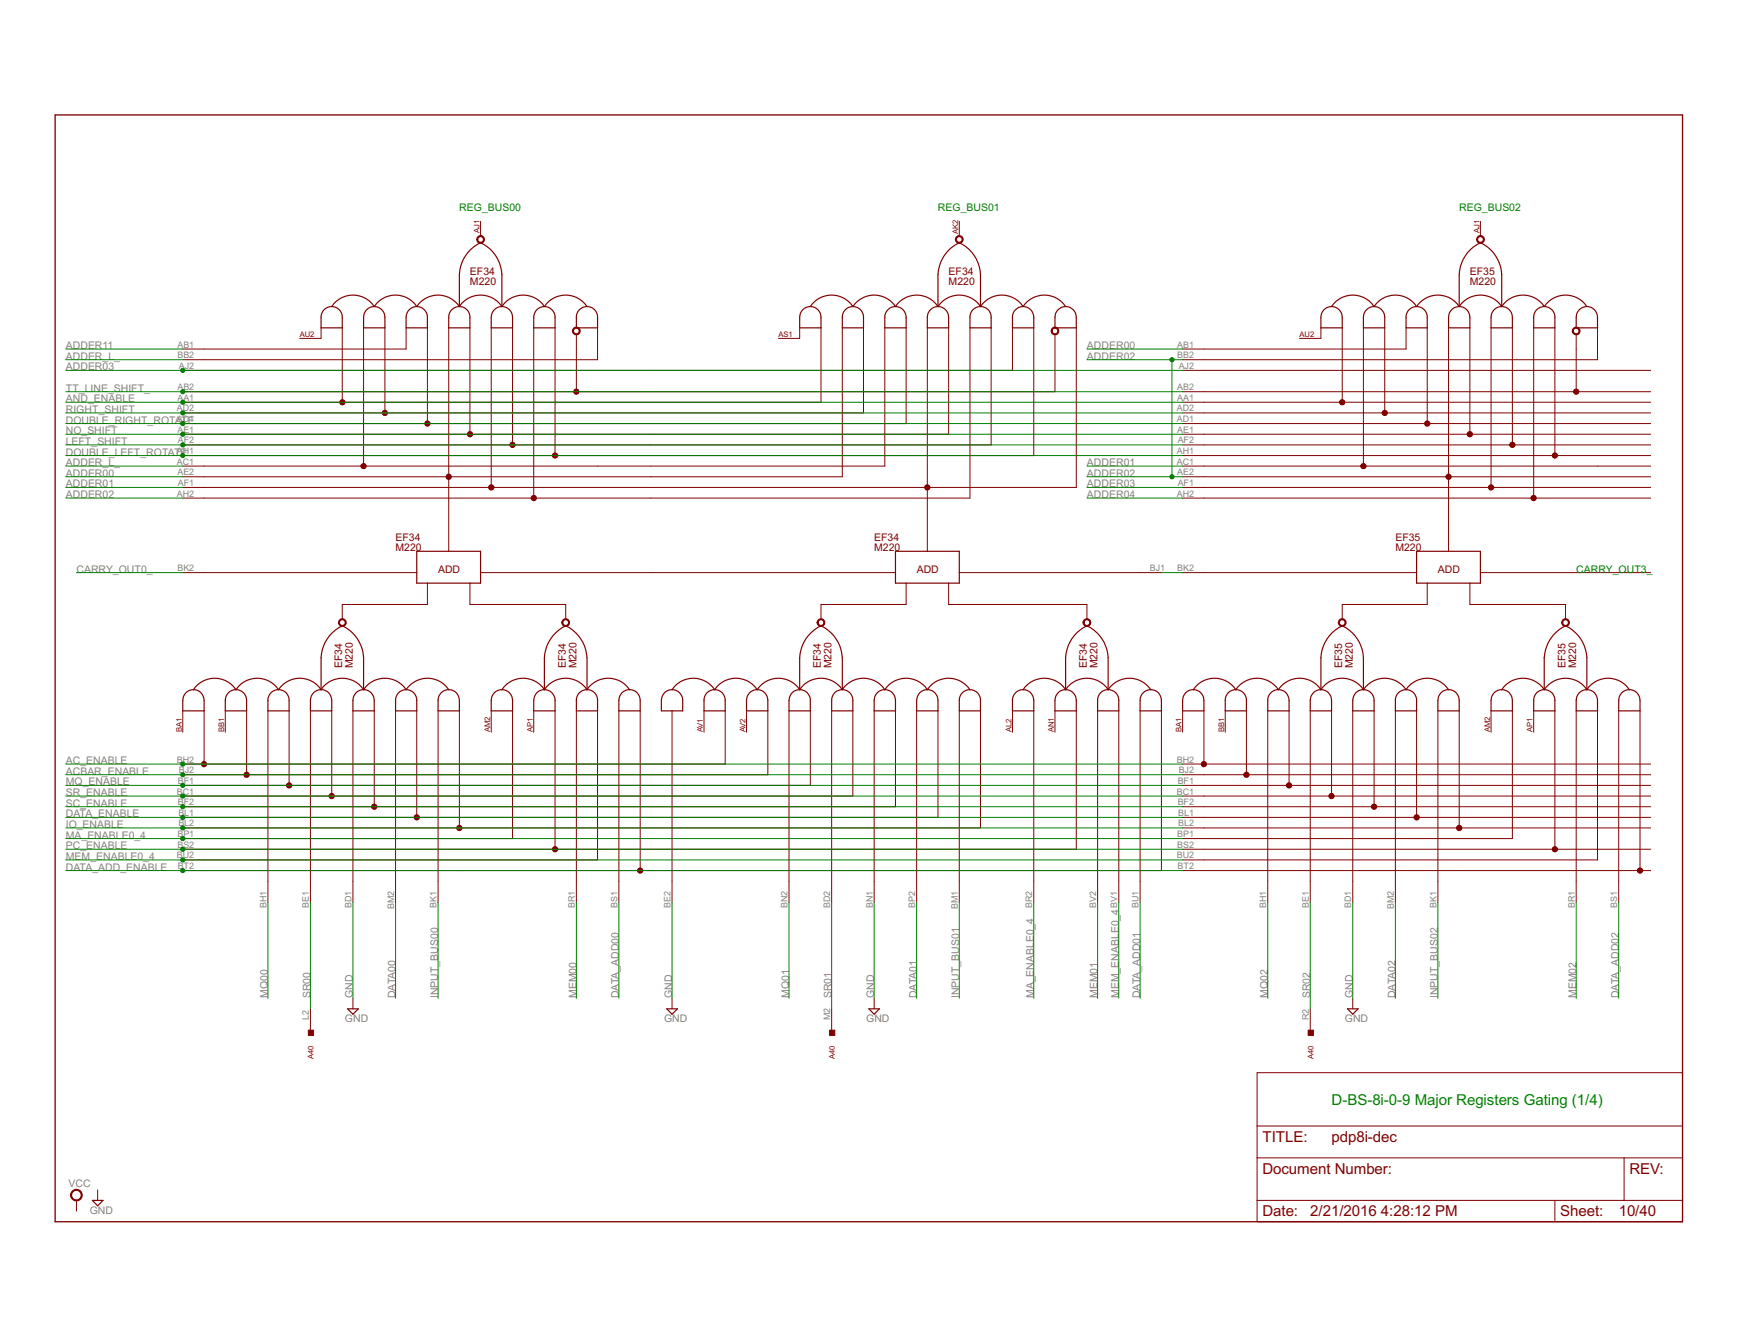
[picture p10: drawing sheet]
<svg xmlns="http://www.w3.org/2000/svg" width="279mm" height="216mm" viewBox="0 0 279 216" stroke-linecap="round" stroke-linejoin="round" font-family="sans-serif">
<path d="M8.9 18.5h261.7v177.9h-261.7z" fill="none" stroke="#800000" stroke-width=".21"/>
<g fill="none" stroke="#800000" stroke-width=".16">
<path d="M77.3 35.6v2.4M154.3 35.6v2.4M238.1 35.6v2.4M51.6 52.7v1.7h-3.4M55.1 52.7v12M58.5 52.7v22.2M61.9 52.7v13.7M65.3 52.7v3.4h-35.9M68.7 52.7v15.4M72.2 52.7v35.9M75.6 52.7v17.1M79 52.7v25.7"/>
<path d="M82.4 52.7v18.8M85.9 52.7v27.4M89.3 52.7v20.5M92.7 53.7v9.3M96.1 52.7v5.1h-66.7M128.6 52.7v1.7h-3.4M132.1 52.7v12h-102.7M135.5 52.7v23.9h-106.1M138.9 52.7v13.7h-109.5M142.3 52.7v22.2h-112.9M145.8 52.7v15.4h-116.4M149.2 52.7v35.9"/>
<path d="M152.6 52.7v17.1h-123.2M156 52.7v27.4h-126.6M159.4 52.7v18.8h-130M162.9 52.7v6.8h-133.5M166.3 52.7v20.5h-136.9M169.7 53.7v9.3h-140.3M173.1 52.7v25.7h-143.7M190.2 59.5h75.3M212.5 52.7v1.7h-3.5M215.9 52.7v12M219.3 52.7v22.2M222.7 52.7v13.7"/>
<path d="M226.2 52.7v3.4h-36M229.6 52.7v15.4M233 52.7v35.9M236.4 52.7v17.1M239.8 52.7v25.7M243.3 52.7v18.8M246.7 52.7v27.4M250.1 52.7v20.5M253.5 53.7v9.3M257 52.7v5.1h-66.8M190.2 76.6h75.3M190.2 78.4h75.3"/>
<path d="M190.2 74.9h75.3M190.2 73.2h75.3M190.2 71.5h75.3M190.2 69.8h75.3M190.2 68.1h75.3M190.2 66.4h75.3M190.2 64.7h75.3M190.2 63h75.3M29.4 92.1h37.6M68.7 93.7v3.5h-13.6v2.4M75.6 93.7v3.5h15.4v2.4M77.3 92.1h66.7"/>
<path d="M145.8 93.7v3.5h-13.7v2.4M152.6 93.7v3.5h22.2v2.4M154.3 92.1h32.5M190.2 92.1h37.7M190.2 80.1h75.3M229.6 93.7v3.5h-13.7v2.4M236.4 93.7v3.5h15.4v2.4M238.1 92.1h27.4M29.4 114.3v3.4M32.8 114.3v8.5M36.2 114.3v3.4M39.7 114.3v10.2"/>
<path d="M43.1 114.3v30.8M46.5 114.3v12M49.9 114.3v30.8M53.4 114.3v13.7M56.8 114.3v30.8M60.2 114.3v15.4M63.6 114.3v30.8M67 114.3v17.1M70.5 114.3v30.8M73.9 114.3v18.8M79 114.3v3.4M82.4 114.3v20.5h-53"/>
<path d="M85.9 114.3v3.4M89.3 114.3v22.2M92.7 114.3v30.8M96.1 114.3v23.9h-66.7M99.5 114.3v30.8M103 114.3v25.7M108.1 114.3v30.8M113.2 114.3v3.4M116.6 114.3v8.5h-87.2M120.1 114.3v3.4M123.5 114.3v10.2h-94.1M126.9 114.3v30.8"/>
<path d="M130.3 114.3v12h-100.9M133.8 114.3v30.8M137.2 114.3v13.7h-107.8M140.6 114.3v30.8M144 114.3v15.4h-114.6M147.4 114.3v30.8M150.9 114.3v17.1h-121.5M154.3 114.3v30.8M157.7 114.3v18.8h-128.3M162.9 114.3v3.4M166.3 114.3v30.8M169.7 114.3v3.4"/>
<path d="M173.1 114.3v22.2h-143.7M176.6 114.3v30.8M180 114.3v30.8M183.4 114.3v30.8M186.8 114.3v25.7h-157.4M190.2 114.3v3.4M193.7 114.3v8.5M197.1 114.3v3.4M200.5 114.3v10.2M203.9 114.3v30.8M207.3 114.3v12M210.8 114.3v30.8"/>
<path d="M214.2 114.3v13.7M217.6 114.3v30.8M221 114.3v15.4M224.5 114.3v30.8M227.9 114.3v17.1M231.3 114.3v30.8M234.7 114.3v18.8M239.8 114.3v3.4M243.3 114.3v20.5h-53.1M246.7 114.3v3.4M250.1 114.3v22.2M253.5 114.3v30.8"/>
<path d="M257 114.3v23.9h-66.8M260.4 114.3v30.8M263.8 114.3v25.7M190.2 122.8h75.3M190.2 124.5h75.3M190.2 126.3h75.3M190.2 128h75.3M190.2 129.7h75.3M190.2 131.4h75.3M190.2 133.1h75.3M190.2 136.5h75.3M190.2 140h75.3"/>
<path d="M49.9 162.2v3.4M56.8 160.5v1.7M108.1 160.5v1.7M133.8 162.2v3.4M140.6 160.5v1.7M202.2 172.4h68.4v24h-68.4zM210.8 162.2v3.4M217.6 160.5v1.7M12.3 193v1.7M15.7 191.3v1.7M202.2 186.1h68.4M202.2 193h68.4"/>
<path d="M202.2 181h68.4M250.1 193v3.4M261.2 186.1v6.9"/>
</g>
<g fill="none" stroke="#800000" stroke-width=".19">
<path d="M52.1 49.8a1.7 1.7 0 0 1 1.9-.4 1.7 1.7 0 0 1 1.1 1.6v1.7h-3.5v-1.7a1.72 1.72 0 0 1 .5-1.2zM53.4 49.3a4.1 4.1 0 0 1 6.8 0M59 49.8a1.71 1.71 0 0 1 1.9-.4 1.71 1.71 0 0 1 1 1.6v1.7h-3.4v-1.7a1.63 1.63 0 0 1 .5-1.2zM60.2 49.3a4.1 4.1 0 0 1 6.8 0M65.8 49.8a1.71 1.71 0 0 1 1.9-.4 1.71 1.71 0 0 1 1 1.6v1.7h-3.4l.1-2zM67 49.3a4.1 4.1 0 0 1 6.9 0M72.7 49.8a1.7 1.7 0 0 1 1.8-.4 1.7 1.7 0 0 1 1.1 1.6v1.7h-3.4v-1.7a1.72 1.72 0 0 1 .5-1.2zM73.9 49.3v-5.1a6 6 0 0 1 3.4-5.2 6 6 0 0 1 3.4 5.2v5.1M73.9 49.3a4.1 4.1 0 0 1 6.8 0M79.5 49.8a1.71 1.71 0 0 1 1.9-.4 1.71 1.71 0 0 1 1 1.6v1.7h-3.4v-1.7a1.63 1.63 0 0 1 .5-1.2zM80.7 49.3a4.1 4.1 0 0 1 6.9 0M86.4 49.8a1.71 1.71 0 0 1 1.8-.4 1.71 1.71 0 0 1 1.1 1.6v1.7h-3.4v-2z"/>
<path d="M87.6 49.3a4.1 4.1 0 0 1 6.8 0M93.2 49.8a1.7 1.7 0 0 1 1.9-.4 1.7 1.7 0 0 1 1 1.6v1.7h-3.4v-1.7a1.72 1.72 0 0 1 .5-1.2zM129.1 49.8a1.71 1.71 0 0 1 1.9-.4 1.71 1.71 0 0 1 1.1 1.6v1.7h-3.5v-1.7a1.63 1.63 0 0 1 .5-1.2zM130.3 49.3a4.1 4.1 0 0 1 6.9 0M136 49.8a1.71 1.71 0 0 1 1.8-.4 1.71 1.71 0 0 1 1.1 1.6v1.7h-3.4v-1.7a1.72 1.72 0 0 1 .5-1.2zM137.2 49.3a4.1 4.1 0 0 1 6.8 0M142.8 49.8a1.71 1.71 0 0 1 1.9-.4 1.71 1.71 0 0 1 1.1 1.6v1.7h-3.5v-1.7a1.63 1.63 0 0 1 .5-1.2zM144 49.3a4.1 4.1 0 0 1 6.9 0M149.7 49.8a1.71 1.71 0 0 1 1.8-.4 1.71 1.71 0 0 1 1.1 1.6v1.7h-3.4v-1.7a1.63 1.63 0 0 1 .5-1.2zM150.9 49.3v-5.1a6 6 0 0 1 3.4-5.2 6 6 0 0 1 3.4 5.2v5.1M150.9 49.3a4.1 4.1 0 0 1 6.8 0M156.5 49.8a1.71 1.71 0 0 1 1.9-.4 1.71 1.71 0 0 1 1 1.6v1.7h-3.4v-1.7a1.72 1.72 0 0 1 .5-1.2z"/>
<path d="M157.7 49.3a4.1 4.1 0 0 1 6.9 0M163.4 49.8a1.71 1.71 0 0 1 1.8-.4 1.71 1.71 0 0 1 1.1 1.6v1.7h-3.4v-1.7a1.63 1.63 0 0 1 .5-1.2zM164.6 49.3a4.1 4.1 0 0 1 6.8 0M170.2 49.8a1.71 1.71 0 0 1 1.9-.4 1.71 1.71 0 0 1 1 1.6v1.7h-3.4v-1.7a1.63 1.63 0 0 1 .5-1.2zM213 49.8a1.71 1.71 0 0 1 1.8-.4 1.71 1.71 0 0 1 1.1 1.6v1.7h-3.4v-1.7a1.63 1.63 0 0 1 .5-1.2zM214.2 49.3a4.1 4.1 0 0 1 6.8 0M219.8 49.8a1.71 1.71 0 0 1 1.9-.4 1.71 1.71 0 0 1 1 1.6v1.7h-3.4v-1.7a1.63 1.63 0 0 1 .5-1.2zM221 49.3a4.1 4.1 0 0 1 6.9 0M226.7 49.8a1.71 1.71 0 0 1 1.8-.4 1.71 1.71 0 0 1 1.1 1.6v1.7h-3.4v-1.7a1.72 1.72 0 0 1 .5-1.2zM227.9 49.3a4.1 4.1 0 0 1 6.8 0M233.5 49.8a1.71 1.71 0 0 1 1.9-.4 1.71 1.71 0 0 1 1 1.6v1.7h-3.4v-1.7a1.63 1.63 0 0 1 .5-1.2zM234.7 49.3v-5.1a6 6 0 0 1 3.4-5.2 6 6 0 0 1 3.5 5.2v5.1"/>
<path d="M234.7 49.3a4.1 4.1 0 0 1 6.9 0M240.3 49.8a1.71 1.71 0 0 1 1.9-.4 1.71 1.71 0 0 1 1.1 1.6v1.7h-3.5v-1.7a1.63 1.63 0 0 1 .5-1.2zM241.6 49.3a4.1 4.1 0 0 1 6.8 0M247.2 49.8a1.71 1.71 0 0 1 1.9-.4 1.71 1.71 0 0 1 1 1.6v1.7h-3.4v-1.7a1.72 1.72 0 0 1 .5-1.2zM248.4 49.3a4.1 4.1 0 0 1 6.8 0M254 49.8a1.71 1.71 0 0 1 1.9-.4 1.71 1.71 0 0 1 1.1 1.6v1.7h-3.5v-1.7a1.63 1.63 0 0 1 .5-1.2zM67 88.6h10.3v5.1h-10.3zM144 88.6h10.3v5.1h-10.3zM227.9 88.6h10.2v5.1h-10.2zM29.9 111.4a1.72 1.72 0 0 1 1.9-.4 1.72 1.72 0 0 1 1 1.6v1.7h-3.4v-1.7a1.72 1.72 0 0 1 .5-1.2zM31.1 110.9a4.1 4.1 0 0 1 6.9 0M36.7 111.4a1.72 1.72 0 0 1 1.9-.4 1.72 1.72 0 0 1 1.1 1.6v1.7h-3.5v-1.7a1.72 1.72 0 0 1 .5-1.2z"/>
<path d="M38 110.9a4.1 4.1 0 0 1 6.8 0M43.6 111.4a1.72 1.72 0 0 1 1.9-.4 1.72 1.72 0 0 1 1 1.6v1.7h-3.4v-1.7a1.82 1.82 0 0 1 .5-1.2zM44.8 110.9a4.1 4.1 0 0 1 6.8 0M50.4 111.4a1.72 1.72 0 0 1 1.9-.4 1.72 1.72 0 0 1 1.1 1.6v1.7h-3.5v-1.7a1.72 1.72 0 0 1 .5-1.2zM51.6 110.9v-5.2a6 6 0 0 1 3.5-5.1 6 6 0 0 1 3.4 5.1v5.2M51.6 110.9a4.1 4.1 0 0 1 6.9 0M57.3 111.4a1.72 1.72 0 0 1 1.8-.4 1.72 1.72 0 0 1 1.1 1.6v1.7h-3.4v-1.7a1.72 1.72 0 0 1 .5-1.2zM58.5 110.9a4.1 4.1 0 0 1 6.8 0M64.1 111.4a1.72 1.72 0 0 1 1.9-.4 1.72 1.72 0 0 1 1 1.6v1.7h-3.4v-1.7a1.82 1.82 0 0 1 .5-1.2zM65.3 110.9a4.1 4.1 0 0 1 6.9 0M71 111.4a1.72 1.72 0 0 1 1.8-.4 1.72 1.72 0 0 1 1.1 1.6v1.7h-3.4v-1.7a1.72 1.72 0 0 1 .5-1.2zM79.5 111.4a1.72 1.72 0 0 1 1.9-.4 1.72 1.72 0 0 1 1 1.6v1.7h-3.4v-1.7a1.72 1.72 0 0 1 .5-1.2z"/>
<path d="M80.7 110.9a4.1 4.1 0 0 1 6.9 0M86.4 111.4a1.72 1.72 0 0 1 1.8-.4 1.72 1.72 0 0 1 1.1 1.6v1.7h-3.4v-2.1zM87.6 110.9v-5.2a6.1 6.1 0 0 1 3.4-5.1 6.1 6.1 0 0 1 3.4 5.1v5.2M87.6 110.9a4.1 4.1 0 0 1 6.8 0M93.2 111.4a1.71 1.71 0 0 1 1.9-.4 1.71 1.71 0 0 1 1 1.6v1.7h-3.4v-1.7a1.82 1.82 0 0 1 .5-1.2zM94.4 110.9a4.1 4.1 0 0 1 6.9 0M100.1 111.4a1.72 1.72 0 0 1 1.8-.4 1.72 1.72 0 0 1 1.1 1.6v1.7h-3.5v-1.7a1.72 1.72 0 0 1 .6-1.2zM106.9 111.4a1.72 1.72 0 0 1 1.9-.4 1.72 1.72 0 0 1 1 1.6v1.7h-3.4v-2.1zM108.1 110.9a4.1 4.1 0 0 1 6.9 0M113.7 111.4a1.71 1.71 0 0 1 1.9-.4 1.71 1.71 0 0 1 1 1.6v1.7h-3.4v-1.7a1.82 1.82 0 0 1 .5-1.2zM115 110.9a4.1 4.1 0 0 1 6.8 0M120.6 111.4a1.72 1.72 0 0 1 1.9-.4 1.72 1.72 0 0 1 1 1.6v1.7h-3.4v-1.7a1.72 1.72 0 0 1 .5-1.2z"/>
<path d="M121.8 110.9a4.1 4.1 0 0 1 6.8 0M127.4 111.4a1.72 1.72 0 0 1 1.9-.4 1.72 1.72 0 0 1 1 1.6v1.7h-3.4l.1-2.1zM128.6 110.9v-5.2a6 6 0 0 1 3.5-5.1 6.1 6.1 0 0 1 3.4 5.1v5.2M128.6 110.9a4.1 4.1 0 0 1 6.9 0M134.3 111.4a1.72 1.72 0 0 1 1.8-.4 1.72 1.72 0 0 1 1.1 1.6v1.7h-3.4v-1.7a1.82 1.82 0 0 1 .5-1.2zM135.5 110.9a4.1 4.1 0 0 1 6.8 0M141.1 111.4a1.72 1.72 0 0 1 1.9-.4 1.72 1.72 0 0 1 1 1.6v1.7h-3.4v-1.7a1.72 1.72 0 0 1 .5-1.2zM142.3 110.9a4.1 4.1 0 0 1 6.9 0M148 111.4a1.72 1.72 0 0 1 1.8-.4 1.72 1.72 0 0 1 1.1 1.6v1.7h-3.5l.1-2.1zM149.2 110.9a4.1 4.1 0 0 1 6.8 0M154.8 111.4a1.72 1.72 0 0 1 1.9-.4 1.72 1.72 0 0 1 1 1.6v1.7h-3.4v-1.7a1.82 1.82 0 0 1 .5-1.2zM163.4 111.4a1.72 1.72 0 0 1 1.8-.4 1.72 1.72 0 0 1 1.1 1.6v1.7h-3.4v-1.7a1.72 1.72 0 0 1 .5-1.2z"/>
<path d="M164.6 110.9a4.1 4.1 0 0 1 6.8 0M170.2 111.4a1.72 1.72 0 0 1 1.9-.4 1.72 1.72 0 0 1 1 1.6v1.7h-3.4v-1.7a1.72 1.72 0 0 1 .5-1.2zM171.4 110.9v-5.2a6 6 0 0 1 3.4-5.1 6 6 0 0 1 3.4 5.1v5.2M171.4 110.9a4.1 4.1 0 0 1 6.8 0M177 111.4a1.72 1.72 0 0 1 1.9-.4 1.72 1.72 0 0 1 1.1 1.6v1.7h-3.4v-1.7a1.82 1.82 0 0 1 .4-1.2zM178.2 110.9a4.1 4.1 0 0 1 6.9 0M183.9 111.4a1.72 1.72 0 0 1 1.9-.4 1.72 1.72 0 0 1 1 1.6v1.7h-3.4v-1.7a1.72 1.72 0 0 1 .5-1.2zM190.7 111.4a1.72 1.72 0 0 1 1.9-.4 1.72 1.72 0 0 1 1.1 1.6v1.7h-3.5v-1.7a1.72 1.72 0 0 1 .5-1.2zM191.9 110.9a4.1 4.1 0 0 1 6.9 0M197.6 111.4a1.72 1.72 0 0 1 1.8-.4 1.72 1.72 0 0 1 1.1 1.6v1.7h-3.4v-1.7a1.82 1.82 0 0 1 .5-1.2zM198.8 110.9a4.1 4.1 0 0 1 6.8 0M204.4 111.4a1.72 1.72 0 0 1 1.9-.4 1.72 1.72 0 0 1 1 1.6v1.7h-3.4v-1.7a1.72 1.72 0 0 1 .5-1.2z"/>
<path d="M205.6 110.9a4.1 4.1 0 0 1 6.9 0M211.3 111.4a1.72 1.72 0 0 1 1.8-.4 1.72 1.72 0 0 1 1.1 1.6v1.7h-3.4v-1.7a1.72 1.72 0 0 1 .5-1.2zM212.5 110.9v-5.2a6 6 0 0 1 3.4-5.1 6 6 0 0 1 3.4 5.1v5.2M212.5 110.9a4.1 4.1 0 0 1 6.8 0M218.1 111.4a1.72 1.72 0 0 1 1.9-.4 1.72 1.72 0 0 1 1 1.6v1.7h-3.4v-2.1zM219.3 110.9a4.1 4.1 0 0 1 6.9 0M224.9 111.4a1.71 1.71 0 0 1 1.9-.4 1.71 1.71 0 0 1 1.1 1.6v1.7h-3.4v-1.7a1.82 1.82 0 0 1 .4-1.2zM226.2 110.9a4.1 4.1 0 0 1 6.8 0M231.8 111.4a1.72 1.72 0 0 1 1.9-.4 1.72 1.72 0 0 1 1 1.6v1.7h-3.4v-1.7a1.72 1.72 0 0 1 .5-1.2zM240.3 111.4a1.72 1.72 0 0 1 1.9-.4 1.72 1.72 0 0 1 1.1 1.6v1.7h-3.5v-1.7a1.72 1.72 0 0 1 .5-1.2zM241.6 110.9a4.1 4.1 0 0 1 6.8 0M247.2 111.4a1.72 1.72 0 0 1 1.9-.4 1.72 1.72 0 0 1 1 1.6v1.7h-3.4v-1.7a1.82 1.82 0 0 1 .5-1.2z"/>
<path d="M248.4 110.9v-5.2a6.1 6.1 0 0 1 3.4-5.1 6 6 0 0 1 3.4 5.1v5.2M248.4 110.9a4.1 4.1 0 0 1 6.8 0M254 111.4a1.72 1.72 0 0 1 1.9-.4 1.72 1.72 0 0 1 1.1 1.6v1.7h-3.5v-1.7a1.72 1.72 0 0 1 .5-1.2zM255.2 110.9a4.1 4.1 0 0 1 6.9 0M260.9 111.4a1.72 1.72 0 0 1 1.8-.4 1.72 1.72 0 0 1 1.1 1.6v1.7h-3.4v-1.7a1.72 1.72 0 0 1 .5-1.2zM55.9 162.2h1.7l-.8 .8zM107.3 162.2h1.7l-.9 .8zM139.8 162.2h1.7l-.9 .8zM216.7 162.2h1.8l-.9 .8zM14.9 193h1.7l-.9 .8z"/>
</g>
<g fill="#800000" stroke="#800000" stroke-width=".16">
<path d="M54.6 99.7a.63 .63 0 0 1 1 .1 .63 .63 0 0 1-.4 .9 .63 .63 0 0 1-.8-.6h.2a.46 .46 0 0 1 .7-.4 .46 .46 0 0 1 .1 .8 .46 .46 0 0 1-.8-.3v-.1h-.2z" fill-rule="evenodd"/>
<path d="M90.5 99.7a.63 .63 0 0 1 1 .1 .63 .63 0 0 1-.3 .9 .63 .63 0 0 1-.8-.6h.1a.46 .46 0 0 1 .6-.5 .46 .46 0 0 1 .2 .7 .46 .46 0 0 1-.7-.1l-.1-.1h-.1z" fill-rule="evenodd"/>
<path d="M72 76.5l.1-.1 .3 .1v.3l-.3 .1-.2-.3h.3h.1l-.1 .1-.3-.1z" fill-rule="evenodd"/>
<path d="M71.9 76.3a.42 .42 0 0 1 .7 .2 .42 .42 0 0 1-.3 .6 .42 .42 0 0 1-.5-.5h.1a.26 .26 0 0 1 .4-.2 .26 .26 0 0 1 .1 .5 .26 .26 0 0 1-.5-.1v-.2h-.1z" fill-rule="evenodd"/>
<path d="M76.8 38.1a.62 .62 0 0 1 1 0 .62 .62 0 0 1-.3 1 .62 .62 0 0 1-.8-.6h.2a.45 .45 0 0 1 .6-.4 .45 .45 0 0 1 .1 .8 .45 .45 0 0 1-.7-.2v-.2h-.2z" fill-rule="evenodd"/>
<path d="M58.3 74.8l.1-.1 .3 .1v.3l-.3 .1-.2-.3h.4l-.1 .1-.3-.1z" fill-rule="evenodd"/>
<path d="M58.1 74.7a.43 .43 0 0 1 .7-.1 .43 .43 0 0 1-.1 .7 .43 .43 0 0 1-.6-.4h.1a.26 .26 0 0 1 .4-.2 .26 .26 0 0 1 .1 .4 .26 .26 0 0 1-.4 0l-.1-.2h-.1z" fill-rule="evenodd"/>
<path d="M92.2 52.8a.63 .63 0 0 1 1 .1 .63 .63 0 0 1-.3 .9 .63 .63 0 0 1-.8-.6h.1a.46 .46 0 0 1 .7-.4 .46 .46 0 0 1 .1 .7 .46 .46 0 0 1-.7-.1l-.1-.2h-.1z" fill-rule="evenodd"/>
<path d="M54.9 64.5l.1-.1 .3 .1v.3l-.2 .1-.2-.1-.1-.1h.4h-.1h-.3z" fill-rule="evenodd"/>
<path d="M61.7 66.2l.1-.1 .3 .1v.3l-.3 .1-.1-.2 .2-.1 .1 .1-.1 .1-.2-.1z" fill-rule="evenodd"/>
<path d="M68.5 67.9h.2h.3v.3l-.3 .1-.2-.2 .2-.1 .1 .1v.1l-.3-.1z" fill-rule="evenodd"/>
<path d="M75.4 69.7l.3-.1 .2 .2-.1 .2h-.1h-.3l-.1-.2h.4l-.1 .1-.3-.1z" fill-rule="evenodd"/>
<path d="M82.2 71.4l.3-.1 .2 .1v.3l-.2 .1-.3-.1v-.2l.2-.1 .1 .1v.1l-.3-.1z" fill-rule="evenodd"/>
<path d="M89.1 73.1l.1-.1 .3 .1v.3l-.1 .1-.3-.1-.1-.2h.3h.1h-.4z" fill-rule="evenodd"/>
<path d="M54.8 64.3a.43 .43 0 0 1 .7 .2 .43 .43 0 0 1-.4 .6 .43 .43 0 0 1-.5-.4h.2a.25 .25 0 0 1 .3-.3 .25 .25 0 0 1 .2 .4 .25 .25 0 0 1-.5 0v-.1h-.2z" fill-rule="evenodd"/>
<path d="M61.7 66a.42 .42 0 0 1 .6 .2 .42 .42 0 0 1-.3 .6 .42 .42 0 0 1-.5-.4h.2a.26 .26 0 0 1 .3-.2 .26 .26 0 0 1 .1 .4 .26 .26 0 0 1-.4-.1v-.1h-.2z" fill-rule="evenodd"/>
<path d="M75.4 69.4a.43 .43 0 0 1 .6 .2 .43 .43 0 0 1-.3 .6 .43 .43 0 0 1-.5-.4h.1a.26 .26 0 0 1 .4-.3 .26 .26 0 0 1 .1 .4 .26 .26 0 0 1-.4 0l-.1-.1h-.1z" fill-rule="evenodd"/>
<path d="M82.2 71.2a.42 .42 0 0 1 .6 .1 .42 .42 0 0 1-.3 .6 .42 .42 0 0 1-.5-.4h.2a.26 .26 0 0 1 .3-.2 .26 .26 0 0 1 .1 .4 .26 .26 0 0 1-.4-.1v-.1h-.2z" fill-rule="evenodd"/>
<path d="M68.5 67.7a.43 .43 0 0 1 .7 .2 .43 .43 0 0 1-.4 .6 .43 .43 0 0 1-.5-.4h.2a.26 .26 0 0 1 .4-.2 .26 .26 0 0 1 0 .4 .26 .26 0 0 1-.4-.1v-.1h-.2z" fill-rule="evenodd"/>
<path d="M88.9 73a.43 .43 0 0 1 .7-.1 .43 .43 0 0 1-.1 .7 .43 .43 0 0 1-.6-.4h.1a.26 .26 0 0 1 .4-.2 .26 .26 0 0 1 .1 .4 .26 .26 0 0 1-.5-.1v-.1h-.1z" fill-rule="evenodd"/>
<path d="M78.8 78a.43 .43 0 0 1 .6 .2 .43 .43 0 0 1-.3 .6 .43 .43 0 0 1-.5-.4h.2a.26 .26 0 0 1 .3-.3 .26 .26 0 0 1 .1 .5 .26 .26 0 0 1-.4-.1v-.1h-.2z" fill-rule="evenodd"/>
<path d="M85.6 79.7a.43 .43 0 0 1 .7 .2 .43 .43 0 0 1-.4 .6 .43 .43 0 0 1-.5-.4h.2a.26 .26 0 0 1 .3-.3 .26 .26 0 0 1 .2 .4 .26 .26 0 0 1-.5 0l-.2-.1z" fill-rule="evenodd"/>
<path d="M78.8 78.2l.3-.1 .1 .1v.3l-.3 .1-.1-.2 .2-.1 .1 .1h-.1h-.2z" fill-rule="evenodd"/>
<path d="M85.7 79.9l.2-.1 .2 .3v.1l-.2 .1-.2-.1-.1-.1 .3-.1-.1 .2-.2-.1z" fill-rule="evenodd"/>
<path d="M92.5 62.6a.42 .42 0 0 1 .6 .2 .42 .42 0 0 1-.3 .6 .42 .42 0 0 1-.5-.4h.2a.26 .26 0 0 1 .3-.3 .26 .26 0 0 1 .1 .5 .26 .26 0 0 1-.4-.1v-.1h-.2z" fill-rule="evenodd"/>
<path d="M92.5 62.8l.1-.1 .3 .1v.3l-.1 .1-.3-.1v-.1l.2-.1 .1 .1h-.3z" fill-rule="evenodd"/>
<path d="M32.6 122.5a.43 .43 0 0 1 .6 .2 .43 .43 0 0 1-.3 .6 .43 .43 0 0 1-.5-.5h.2a.25 .25 0 0 1 .3-.2 .25 .25 0 0 1 .1 .4 .25 .25 0 0 1-.4 0v-.2h-.2z" fill-rule="evenodd"/>
<path d="M32.6 122.7l.1-.1 .3 .1v.3l-.1 .1-.3-.1v-.2h.3v.1l-.3-.1z" fill-rule="evenodd"/>
<path d="M39.4 124.2a.43 .43 0 0 1 .7 .2 .43 .43 0 0 1-.3 .6 .43 .43 0 0 1-.6-.5h.2a.26 .26 0 0 1 .4-.2 .26 .26 0 0 1 .1 .5 .26 .26 0 0 1-.5-.1v-.2h-.2z" fill-rule="evenodd"/>
<path d="M39.5 124.4l.1-.1 .3 .1v.3l-.3 .1-.2-.3h.2h.2l-.1 .1-.3-.1z" fill-rule="evenodd"/>
<path d="M46.1 126.1a.43 .43 0 0 1 .7-.1 .43 .43 0 0 1-.1 .7 .43 .43 0 0 1-.6-.4h.1a.26 .26 0 0 1 .4-.3 .26 .26 0 0 1 .1 .4 .26 .26 0 0 1-.4 0l-.1-.1h-.1z" fill-rule="evenodd"/>
<path d="M46.3 126.1l.1-.1 .3 .1v.3l-.3 .1-.2-.2 .4-.1-.1 .1h-.3z" fill-rule="evenodd"/>
<path d="M53.1 127.6a.43 .43 0 0 1 .6 .2 .43 .43 0 0 1-.3 .6 .43 .43 0 0 1-.5-.4h.2a.25 .25 0 0 1 .4-.2 .25 .25 0 0 1 0 .4 .25 .25 0 0 1-.4-.1v-.1h-.2z" fill-rule="evenodd"/>
<path d="M53.1 127.8l.3-.1 .2 .3v.1l-.3 .1-.2-.2 .2-.1 .1 .1v.1l-.3-.1z" fill-rule="evenodd"/>
<path d="M59.9 129.3a.43 .43 0 0 1 .7 .2 .43 .43 0 0 1-.3 .6 .43 .43 0 0 1-.5-.4h.1a.26 .26 0 0 1 .4-.2 .26 .26 0 0 1 .1 .4 .26 .26 0 0 1-.4-.1l-.1-.1h-.1z" fill-rule="evenodd"/>
<path d="M60 129.5l.3-.1 .1 .1v.3l-.1 .1-.3-.1-.1-.1 .3-.1 .1 .1-.1 .1-.3-.1z" fill-rule="evenodd"/>
<path d="M66.7 131.2a.43 .43 0 0 1 .7-.1 .43 .43 0 0 1-.2 .7 .43 .43 0 0 1-.6-.4h.2a.26 .26 0 0 1 .3-.2 .26 .26 0 0 1 .2 .3 .26 .26 0 0 1-.4 .1l-.1-.2h-.2z" fill-rule="evenodd"/>
<path d="M66.8 131.2l.2-.1 .2 .1v.4h-.1h-.3v-.2l.3-.1v.2l-.3-.1z" fill-rule="evenodd"/>
<path d="M102.7 139.6a.42 .42 0 0 1 .7 .2 .42 .42 0 0 1-.3 .5 .42 .42 0 0 1-.5-.3h.1a.26 .26 0 0 1 .4-.3 .26 .26 0 0 1 .1 .4 .26 .26 0 0 1-.5 0v-.1h-.1z" fill-rule="evenodd"/>
<path d="M102.8 139.8l.3-.1 .1 .1v.3l-.1 .1-.3-.1-.1-.1 .3-.1 .1 .1h-.1h-.3z" fill-rule="evenodd"/>
<path d="M89 136.2a.43 .43 0 0 1 .7 .2 .43 .43 0 0 1-.3 .5 .43 .43 0 0 1-.5-.4h.1a.26 .26 0 0 1 .4-.2 .26 .26 0 0 1 .1 .4 .26 .26 0 0 1-.5 0v-.2h-.1z" fill-rule="evenodd"/>
<path d="M89.1 136.4l.1-.1 .3 .1v.3l-.3 .1-.2-.3 .3-.1 .1 .1-.1 .1-.3-.1z" fill-rule="evenodd"/>
<path d="M73.6 132.8a.43 .43 0 0 1 .7 .2 .43 .43 0 0 1-.4 .5 .43 .43 0 0 1-.5-.4h.2a.25 .25 0 0 1 .3-.3 .25 .25 0 0 1 .2 .4 .25 .25 0 0 1-.4 0l-.1-.1h-.2z" fill-rule="evenodd"/>
<path d="M73.7 132.9h.1h.3v.4h-.1h-.3l-.1-.2h.4l-.1 .1-.3-.1z" fill-rule="evenodd"/>
<path d="M131.6 99.7a.63 .63 0 0 1 1 .1 .63 .63 0 0 1-.4 .9 .63 .63 0 0 1-.8-.6h.2a.46 .46 0 0 1 .6-.5 .46 .46 0 0 1 .2 .7 .46 .46 0 0 1-.8-.1v-.1h-.2z" fill-rule="evenodd"/>
<path d="M174.4 99.7a.63 .63 0 0 1 1 .1 .63 .63 0 0 1-.4 .9 .63 .63 0 0 1-.8-.6h.2a.46 .46 0 0 1 .6-.5 .46 .46 0 0 1 .2 .7 .46 .46 0 0 1-.8-.1v-.1h-.2z" fill-rule="evenodd"/>
<path d="M148.9 78a.43 .43 0 0 1 .7 .2 .43 .43 0 0 1-.3 .6 .43 .43 0 0 1-.6-.4h.2a.26 .26 0 0 1 .4-.3 .26 .26 0 0 1 .1 .5 .26 .26 0 0 1-.5-.1v-.1h-.2z" fill-rule="evenodd"/>
<path d="M148.9 78.2l.3-.1 .2 .1v.3l-.3 .1-.2-.2 .2-.1 .1 .1h-.3z" fill-rule="evenodd"/>
<path d="M153.8 38.1a.63 .63 0 0 1 1 .1 .63 .63 0 0 1-.3 .9 .63 .63 0 0 1-.8-.6h.1a.46 .46 0 0 1 .6-.5 .46 .46 0 0 1 .2 .8 .46 .46 0 0 1-.7-.1l-.1-.2h-.1z" fill-rule="evenodd"/>
<path d="M169.2 52.8a.62 .62 0 0 1 1 0 .62 .62 0 0 1-.3 1 .62 .62 0 0 1-.8-.6h.1a.45 .45 0 0 1 .7-.4 .45 .45 0 0 1 .1 .8 .45 .45 0 0 1-.7-.2l-.1-.2h-.1z" fill-rule="evenodd"/>
<path d="M215.4 99.7a.63 .63 0 0 1 1 .1 .63 .63 0 0 1-.3 .9 .63 .63 0 0 1-.8-.6h.1a.46 .46 0 0 1 .6-.5 .46 .46 0 0 1 .2 .7 .46 .46 0 0 1-.7-.1l-.1-.1h-.1z" fill-rule="evenodd"/>
<path d="M251.4 99.7a.62 .62 0 0 1 .9 0 .62 .62 0 0 1-.3 1 .62 .62 0 0 1-.8-.6h.2a.45 .45 0 0 1 .6-.4 .45 .45 0 0 1 .1 .7 .45 .45 0 0 1-.7-.2v-.1h-.2z" fill-rule="evenodd"/>
<path d="M232.8 76.5l.1-.1 .3 .1v.3l-.3 .1-.2-.3h.3h.1l-.1 .1-.3-.1z" fill-rule="evenodd"/>
<path d="M232.6 76.5a.43 .43 0 0 1 .7-.2 .43 .43 0 0 1-.1 .7 .43 .43 0 0 1-.6-.4h.1a.26 .26 0 0 1 .4-.2 .26 .26 0 0 1 .1 .5 .26 .26 0 0 1-.4-.1l-.1-.2h-.1z" fill-rule="evenodd"/>
<path d="M237.7 38.1a.63 .63 0 0 1 1 .1 .63 .63 0 0 1-.4 .9 .63 .63 0 0 1-.8-.6h.2a.46 .46 0 0 1 .6-.4 .46 .46 0 0 1 .1 .8 .46 .46 0 0 1-.7-.2v-.2h-.2z" fill-rule="evenodd"/>
<path d="M219.1 74.8l.1-.1 .3 .1v.3l-.3 .1-.1-.3h.3v.1l-.3-.1z" fill-rule="evenodd"/>
<path d="M218.9 74.7a.43 .43 0 0 1 .7-.1 .43 .43 0 0 1-.1 .7 .43 .43 0 0 1-.6-.4h.2a.26 .26 0 0 1 .3-.2 .26 .26 0 0 1 .1 .4 .26 .26 0 0 1-.4 0v-.2h-.2z" fill-rule="evenodd"/>
<path d="M253.1 52.8a.63 .63 0 0 1 1 .1 .63 .63 0 0 1-.4 .9 .63 .63 0 0 1-.8-.6h.2a.46 .46 0 0 1 .6-.4 .46 .46 0 0 1 .2 .7 .46 .46 0 0 1-.8-.1v-.2h-.2z" fill-rule="evenodd"/>
<path d="M215.7 64.5l.1-.1 .3 .1v.3l-.1 .1-.3-.1-.1-.1h.4h-.1h-.3z" fill-rule="evenodd"/>
<path d="M222.5 66.2l.2-.1 .2 .1v.3l-.2 .1-.2-.2 .2-.1 .1 .1v.1l-.3-.1z" fill-rule="evenodd"/>
<path d="M229.4 67.9h.1h.3v.3l-.3 .1-.2-.2h.4l-.1 .1-.3-.1z" fill-rule="evenodd"/>
<path d="M236.2 69.7l.3-.1 .2 .2-.1 .2h-.1h-.3v-.2l.2-.1 .1 .1v.1l-.3-.1z" fill-rule="evenodd"/>
<path d="M243.1 71.4l.3-.1 .1 .1v.3l-.1 .1-.3-.1-.1-.2 .2-.1 .2 .1-.1 .1-.3-.1z" fill-rule="evenodd"/>
<path d="M249.9 73.1l.1-.1 .3 .1v.3l-.1 .1-.3-.1v-.2h.3l-.1 .1-.2-.1z" fill-rule="evenodd"/>
<path d="M215.6 64.3a.43 .43 0 0 1 .7 .2 .43 .43 0 0 1-.3 .6 .43 .43 0 0 1-.5-.4h.1a.25 .25 0 0 1 .4-.2 .25 .25 0 0 1 .1 .4 .25 .25 0 0 1-.4-.1l-.1-.1h-.1z" fill-rule="evenodd"/>
<path d="M222.4 66.2a.43 .43 0 0 1 .7-.1 .43 .43 0 0 1-.2 .7 .43 .43 0 0 1-.6-.4h.2a.26 .26 0 0 1 .4-.2 .26 .26 0 0 1 0 .4 .26 .26 0 0 1-.4-.1v-.1h-.2z" fill-rule="evenodd"/>
<path d="M236.2 69.4a.43 .43 0 0 1 .6 .2 .43 .43 0 0 1-.3 .6 .43 .43 0 0 1-.5-.4h.2a.25 .25 0 0 1 .3-.2 .25 .25 0 0 1 .1 .4 .25 .25 0 0 1-.4-.1v-.1h-.2z" fill-rule="evenodd"/>
<path d="M243 71.2a.43 .43 0 0 1 .7 .1 .43 .43 0 0 1-.3 .6 .43 .43 0 0 1-.6-.4h.2a.26 .26 0 0 1 .4-.2 .26 .26 0 0 1 .1 .4 .26 .26 0 0 1-.5-.1v-.1h-.2z" fill-rule="evenodd"/>
<path d="M229.3 67.7a.43 .43 0 0 1 .7 .2 .43 .43 0 0 1-.3 .6 .43 .43 0 0 1-.5-.4h.1a.26 .26 0 0 1 .3-.3 .26 .26 0 0 1 .2 .4 .26 .26 0 0 1-.4 0l-.1-.1h-.1z" fill-rule="evenodd"/>
<path d="M249.7 73a.43 .43 0 0 1 .7-.1 .43 .43 0 0 1-.1 .7 .43 .43 0 0 1-.6-.4h.2a.26 .26 0 0 1 .3-.2 .26 .26 0 0 1 .1 .3 .26 .26 0 0 1-.3 .1l-.1-.2h-.2z" fill-rule="evenodd"/>
<path d="M239.6 78a.43 .43 0 0 1 .6 .2 .43 .43 0 0 1-.3 .6 .43 .43 0 0 1-.5-.4h.2a.26 .26 0 0 1 .3-.3 .26 .26 0 0 1 .1 .4 .26 .26 0 0 1-.4 0v-.1h-.2z" fill-rule="evenodd"/>
<path d="M246.4 79.7a.43 .43 0 0 1 .7 .2 .43 .43 0 0 1-.3 .6 .43 .43 0 0 1-.5-.4h.1a.25 .25 0 0 1 .4-.2 .25 .25 0 0 1 .1 .4 .25 .25 0 0 1-.4-.1l-.1-.1h-.1z" fill-rule="evenodd"/>
<path d="M239.6 78.2l.3-.1 .2 .1v.3l-.3 .1-.2-.2 .3-.1v.1h-.3z" fill-rule="evenodd"/>
<path d="M246.5 79.9l.3-.1 .2 .3-.1 .1-.1 .1-.3-.1-.1-.1 .3-.1 .1 .1-.1 .1-.3-.1z" fill-rule="evenodd"/>
<path d="M253.3 62.6a.43 .43 0 0 1 .6 .2 .43 .43 0 0 1-.3 .6 .43 .43 0 0 1-.5-.4h.2a.26 .26 0 0 1 .3-.3 .26 .26 0 0 1 .1 .5 .26 .26 0 0 1-.4-.1v-.1h-.2z" fill-rule="evenodd"/>
<path d="M253.3 62.8l.1-.1 .3 .1v.3l-.1 .1-.3-.1v-.1l.2-.1 .1 .1h-.3z" fill-rule="evenodd"/>
<path d="M193.4 122.5a.42 .42 0 0 1 .6 .2 .42 .42 0 0 1-.3 .5 .42 .42 0 0 1-.5-.4h.2a.26 .26 0 0 1 .4-.2 .26 .26 0 0 1 0 .4 .26 .26 0 0 1-.4 0v-.2h-.2z" fill-rule="evenodd"/>
<path d="M193.4 122.7l.2-.1 .3 .1v.3l-.2 .1-.3-.1v-.2h.3v.1l-.3-.1z" fill-rule="evenodd"/>
<path d="M200.1 124.4a.43 .43 0 0 1 .7-.2 .43 .43 0 0 1-.1 .7 .43 .43 0 0 1-.6-.4h.1a.26 .26 0 0 1 .4-.2 .26 .26 0 0 1 .1 .5 .26 .26 0 0 1-.4-.1l-.1-.2h-.1z" fill-rule="evenodd"/>
<path d="M200.3 124.4l.1-.1 .3 .1v.3l-.3 .1-.2-.3h.3h.1l-.1 .1-.3-.1z" fill-rule="evenodd"/>
<path d="M207.1 125.9a.43 .43 0 0 1 .6 .2 .43 .43 0 0 1-.3 .6 .43 .43 0 0 1-.5-.4h.2a.26 .26 0 0 1 .3-.3 .26 .26 0 0 1 .1 .4 .26 .26 0 0 1-.4 0v-.1h-.2z" fill-rule="evenodd"/>
<path d="M207.1 126.1l.2-.1 .2 .1v.3l-.2 .1-.2-.2 .2-.1 .1 .1h-.3z" fill-rule="evenodd"/>
<path d="M213.9 127.6a.42 .42 0 0 1 .7 .2 .42 .42 0 0 1-.3 .6 .42 .42 0 0 1-.5-.4h.1a.26 .26 0 0 1 .4-.2 .26 .26 0 0 1 .1 .4 .26 .26 0 0 1-.4-.1l-.1-.1h-.1z" fill-rule="evenodd"/>
<path d="M214 127.8l.3-.1 .1 .1v.3l-.3 .1-.2-.2 .3-.1 .1 .1-.1 .1-.3-.1z" fill-rule="evenodd"/>
<path d="M220.8 129.3a.43 .43 0 0 1 .6 .2 .43 .43 0 0 1-.3 .6 .43 .43 0 0 1-.5-.4h.2a.26 .26 0 0 1 .3-.2 .26 .26 0 0 1 .1 .4 .26 .26 0 0 1-.4-.1v-.1h-.2z" fill-rule="evenodd"/>
<path d="M220.8 129.5l.3-.1 .1 .1v.3l-.1 .1-.3-.1v-.1l.2-.1 .1 .1-.1 .1-.2-.1z" fill-rule="evenodd"/>
<path d="M227.6 131a.43 .43 0 0 1 .7 .2 .43 .43 0 0 1-.4 .6 .43 .43 0 0 1-.5-.4h.2a.26 .26 0 0 1 .3-.3 .26 .26 0 0 1 .2 .4 .26 .26 0 0 1-.5 0l-.2-.1z" fill-rule="evenodd"/>
<path d="M227.7 131.2l.1-.1 .3 .1v.4h-.2h-.2l-.1-.2 .2-.1 .2 .1h-.4z" fill-rule="evenodd"/>
<path d="M263.5 139.6a.43 .43 0 0 1 .7 .2 .43 .43 0 0 1-.3 .6 .43 .43 0 0 1-.5-.4h.1a.26 .26 0 0 1 .4-.3 .26 .26 0 0 1 .1 .4 .26 .26 0 0 1-.4 0l-.1-.1h-.1z" fill-rule="evenodd"/>
<path d="M263.6 139.8l.3-.1 .1 .1v.3l-.1 .1-.3-.1-.1-.1 .3-.1 .1 .1h-.1h-.3z" fill-rule="evenodd"/>
<path d="M249.9 136.2a.43 .43 0 0 1 .6 .2 .43 .43 0 0 1-.3 .5 .43 .43 0 0 1-.5-.4h.2a.26 .26 0 0 1 .3-.2 .26 .26 0 0 1 .1 .4 .26 .26 0 0 1-.4 0v-.2h-.2z" fill-rule="evenodd"/>
<path d="M249.9 136.4l.1-.1 .3 .1v.3l-.3 .1-.1-.3h.3l-.1 .1-.2-.1z" fill-rule="evenodd"/>
<path d="M234.5 132.8a.42 .42 0 0 1 .6 .1 .42 .42 0 0 1-.3 .6 .42 .42 0 0 1-.5-.4h.2a.26 .26 0 0 1 .3-.2 .26 .26 0 0 1 .1 .4 .26 .26 0 0 1-.4-.1v-.1h-.2z" fill-rule="evenodd"/>
<path d="M234.5 132.9h.1h.3v.4h-.1h-.3v-.2h.3l-.1 .1-.2-.1z" fill-rule="evenodd"/>
<path d="M11.7 191.4a.94 .94 0 0 1 1.5 .4 .94 .94 0 0 1-.7 1.3 .94 .94 0 0 1-1.2-1h.2a.77 .77 0 0 1 1.1-.7 .77 .77 0 0 1 .2 1.3 .77 .77 0 0 1-1.2-.3l-.1-.3h-.2l.1-.3z" fill-rule="evenodd"/>
</g>
<g fill="#800000" stroke="#800000" stroke-width=".16">
<path d="M49.6 165.6h.8v.9h-.8z"/>
<path d="M133.4 165.6h.9v.9h-.9z"/>
<path d="M210.4 165.6h.9v.9h-.9z"/>
</g>
<g fill="none" stroke="#008000" stroke-width=".16">
<path d="M10.6 57.8h18.8M10.6 56.1h18.8M10.6 59.5h179.6M174.8 57.8h15.4M174.8 56.1h15.4M188.5 57.8v18.8M10.6 76.6h18.8M10.6 78.4h18.8M10.6 63h179.6M10.6 64.7h179.6M10.6 66.4h179.6M10.6 68.1h179.6"/>
<path d="M10.6 69.8h179.6M10.6 71.5h179.6M10.6 73.2h179.6M10.6 74.9h18.8M174.8 76.6h15.4M174.8 78.4h15.4M174.8 74.9h15.4M10.6 80.1h18.8M12.3 92.1h17.1M174.8 80.1h15.4M186.8 92.1h3.4M10.6 138.2h179.6"/>
<path d="M10.6 122.8h179.6M10.6 124.5h179.6M10.6 126.3h179.6M10.6 128h179.6M10.6 129.7h179.6M10.6 131.4h179.6M10.6 133.1h179.6M10.6 134.8h179.6M10.6 136.5h179.6M10.6 140h179.6M43.1 145.1v15.4M49.9 145.1v17.1"/>
<path d="M56.8 145.1v15.4M63.6 145.1v15.4M70.5 145.1v15.4M92.7 145.1v15.4M99.5 145.1v15.4M108.1 145.1v15.4M126.9 145.1v15.4M133.8 145.1v17.1M140.6 145.1v15.4M147.4 145.1v15.4M154.3 145.1v15.4M166.3 145.1v15.4"/>
<path d="M176.6 145.1v15.4M180 145.1v15.4M183.4 145.1v15.4M203.9 145.1v15.4M210.8 145.1v17.1M217.6 145.1v15.4M224.5 145.1v15.4M231.3 145.1v15.4M253.5 145.1v15.4M260.4 145.1v15.4"/>
</g>
<g fill="#008000" stroke="#008000" stroke-width=".16">
<circle cx="188.5" cy="76.6" r=".34"/>
<circle cx="188.5" cy="57.8" r=".34"/>
<circle cx="29.4" cy="59.5" r=".34"/>
<circle cx="29.4" cy="63" r=".34"/>
<circle cx="29.4" cy="64.7" r=".34"/>
<circle cx="29.4" cy="66.4" r=".34"/>
<circle cx="29.4" cy="68.1" r=".34"/>
<circle cx="29.4" cy="69.8" r=".34"/>
<circle cx="29.4" cy="71.5" r=".34"/>
<circle cx="29.4" cy="73.2" r=".34"/>
<circle cx="29.4" cy="138.2" r=".34"/>
<circle cx="29.4" cy="122.8" r=".34"/>
<circle cx="29.4" cy="124.5" r=".34"/>
<circle cx="29.4" cy="126.3" r=".34"/>
<circle cx="29.4" cy="128" r=".34"/>
<circle cx="29.4" cy="129.7" r=".34"/>
<circle cx="29.4" cy="131.4" r=".34"/>
<circle cx="29.4" cy="133.1" r=".34"/>
<circle cx="29.4" cy="134.8" r=".34"/>
<circle cx="29.4" cy="136.5" r=".34"/>
<circle cx="29.4" cy="140" r=".34"/>
</g>
<text font-size="2.7" fill="#008000" x="214.2" y="177.6">D-BS-8i-0-9 Major Registers Gating (1/4)</text>
<g font-size="2.7" fill="#800000">
<text x="203.1" y="183.6">TITLE:</text>
<text x="214.2" y="183.6">pdp8i-dec</text>
<text x="203.1" y="188.7">Document Number:</text>
<text x="262.1" y="188.7">REV:</text>
<text x="203.1" y="195.6">Date:</text>
<text x="210.8" y="195.6">2/21/2016</text>
<text x="222.1" y="195.6">4:28:12 PM</text>
<text x="251" y="195.6">Sheet:</text>
<text x="260.4" y="195.6">10/40</text>
</g>
<g font-size="1.9" fill="#008000">
<text x="73.9" y="33.9">REG_BUS00</text>
<text x="150.9" y="33.9">REG_BUS01</text>
<text x="234.7" y="33.9">REG_BUS02</text>
<text x="253.5" y="92">CARRY_OUT3_</text>
</g>
<g font-size="1.9" fill="#800000">
<text x="75.6" y="44.1">EF34</text>
<text x="75.6" y="45.9">M220</text>
<text x="152.6" y="44.1">EF34</text>
<text x="152.6" y="45.9">M220</text>
<text x="236.4" y="44.1">EF35</text>
<text x="236.4" y="45.9">M220</text>
<text x="63.6" y="86.9">EF34</text>
<text x="63.6" y="88.6">M220</text>
<text x="140.6" y="88.6">M220</text>
<text x="140.6" y="86.9">EF34</text>
<text x="224.4" y="86.9">EF35</text>
<text x="224.4" y="88.6">M220</text>
<text x="70.5" y="92">ADD</text>
<text x="147.5" y="92">ADD</text>
<text x="231.3" y="92">ADD</text>
<text x="55.1" y="107.4" transform="rotate(-90 55.1 107.4)">EF34</text>
<text x="56.8" y="107.4" transform="rotate(-90 56.8 107.4)">M220</text>
<text x="91" y="107.4" transform="rotate(-90 91 107.4)">EF34</text>
<text x="92.7" y="107.4" transform="rotate(-90 92.7 107.4)">M220</text>
<text x="132.1" y="107.4" transform="rotate(-90 132.1 107.4)">EF34</text>
<text x="133.8" y="107.4" transform="rotate(-90 133.8 107.4)">M220</text>
<text x="174.8" y="107.4" transform="rotate(-90 174.8 107.4)">EF34</text>
<text x="176.5" y="107.4" transform="rotate(-90 176.5 107.4)">M220</text>
<text x="215.9" y="107.4" transform="rotate(-90 215.9 107.4)">EF35</text>
<text x="217.6" y="107.4" transform="rotate(-90 217.6 107.4)">M220</text>
<text x="251.8" y="107.4" transform="rotate(-90 251.8 107.4)">EF35</text>
<text x="253.5" y="107.4" transform="rotate(-90 253.5 107.4)">M220</text>
</g>
<g font-size="1.9" fill="#808080">
<text x="10.6" y="56.1">ADDER11</text>
<text x="10.6" y="59.5">ADDER03</text>
<text x="10.6" y="57.8">ADDER_L_</text>
<text x="174.8" y="57.8">ADDER02</text>
<text x="174.8" y="56.1">ADDER00</text>
<text x="10.6" y="63">TT_LINE_SHIFT_</text>
<text x="10.6" y="64.7">AND_ENABLE</text>
<text x="10.6" y="66.4">RIGHT_SHIFT</text>
<text x="10.6" y="68.1">DOUBLE_RIGHT_ROTATE</text>
<text x="10.6" y="69.8">NO_SHIFT</text>
<text x="10.6" y="71.5">LEFT_SHIFT</text>
<text x="10.6" y="73.2">DOUBLE_LEFT_ROTATE</text>
<text x="10.6" y="74.9">ADDER_L_</text>
<text x="10.6" y="76.6">ADDER00</text>
<text x="174.8" y="76.6">ADDER02</text>
<text x="174.8" y="74.9">ADDER01</text>
<text x="10.6" y="80.1">ADDER02</text>
<text x="10.6" y="78.4">ADDER01</text>
<text x="174.8" y="78.4">ADDER03</text>
<text x="174.8" y="80.1">ADDER04</text>
<text x="12.3" y="92">CARRY_OUT0_</text>
<text x="10.6" y="122.8">AC_ENABLE</text>
<text x="10.6" y="124.6">ACBAR_ENABLE</text>
<text x="10.6" y="126.3">MQ_ENABLE</text>
<text x="10.6" y="128">SR_ENABLE</text>
<text x="10.6" y="129.7">SC_ENABLE</text>
<text x="10.6" y="131.4">DATA_ENABLE</text>
<text x="10.6" y="133.1">IO_ENABLE</text>
<text x="10.6" y="134.8">MA_ENABLE0_4</text>
<text x="10.6" y="136.5">PC_ENABLE</text>
<text x="10.6" y="138.2">MEM_ENABLE0_4</text>
<text x="10.6" y="139.9">DATA_ADD_ENABLE</text>
<text x="43.1" y="160.5" transform="rotate(-90 43.1 160.5)">MQ00</text>
<text x="49.9" y="160.5" transform="rotate(-90 49.9 160.5)">SR00</text>
<text x="56.8" y="160.5" transform="rotate(-90 56.8 160.5)">GND</text>
<text x="63.6" y="160.5" transform="rotate(-90 63.6 160.5)">DATA00</text>
<text x="70.5" y="160.5" transform="rotate(-90 70.5 160.5)">INPUT_BUS00</text>
<text x="92.7" y="160.5" transform="rotate(-90 92.7 160.5)">MEM00</text>
<text x="99.5" y="160.5" transform="rotate(-90 99.5 160.5)">DATA_ADD00</text>
<text x="108.1" y="160.5" transform="rotate(-90 108.1 160.5)">GND</text>
<text x="126.9" y="160.5" transform="rotate(-90 126.9 160.5)">MQ01</text>
<text x="133.8" y="160.5" transform="rotate(-90 133.8 160.5)">SR01</text>
<text x="140.6" y="160.5" transform="rotate(-90 140.6 160.5)">GND</text>
<text x="147.5" y="160.5" transform="rotate(-90 147.5 160.5)">DATA01</text>
<text x="154.3" y="160.5" transform="rotate(-90 154.3 160.5)">INPUT_BUS01</text>
<text x="166.3" y="160.5" transform="rotate(-90 166.3 160.5)">MA_ENABLE0_4</text>
<text x="176.5" y="160.5" transform="rotate(-90 176.5 160.5)">MEM01</text>
<text x="180" y="160.5" transform="rotate(-90 180 160.5)">MEM_ENABLE0_4</text>
<text x="183.4" y="160.5" transform="rotate(-90 183.4 160.5)">DATA_ADD01</text>
<text x="203.9" y="160.5" transform="rotate(-90 203.9 160.5)">MQ02</text>
<text x="210.8" y="160.5" transform="rotate(-90 210.8 160.5)">SR02</text>
<text x="217.6" y="160.5" transform="rotate(-90 217.6 160.5)">GND</text>
<text x="224.4" y="160.5" transform="rotate(-90 224.4 160.5)">DATA02</text>
<text x="231.3" y="160.5" transform="rotate(-90 231.3 160.5)">INPUT_BUS02</text>
<text x="253.5" y="160.5" transform="rotate(-90 253.5 160.5)">MEM02</text>
<text x="260.4" y="160.5" transform="rotate(-90 260.4 160.5)">DATA_ADD02</text>
<text x="55.5" y="164.3">GND</text>
<text x="106.8" y="164.3">GND</text>
<text x="139.3" y="164.3">GND</text>
<text x="216.3" y="164.3">GND</text>
<text x="11" y="190.8">VCC</text>
<text x="14.4" y="195.1">GND</text>
</g>
<g font-size="1.6" fill="#808080">
<text x="28.5" y="55.9">AB1</text>
<text x="28.5" y="57.6">BB2</text>
<text x="28.8" y="59.3">AJ2</text>
<text x="189.4" y="55.9">AB1</text>
<text x="189.4" y="57.6">BB2</text>
<text x="189.6" y="59.3">AJ2</text>
<text x="28.5" y="64.4">AA1</text>
<text x="28.5" y="62.7">AB2</text>
<text x="189.4" y="64.4">AA1</text>
<text x="189.4" y="62.7">AB2</text>
<text x="28.5" y="66.1">AD2</text>
<text x="28.5" y="67.9">AD1</text>
<text x="28.5" y="69.6">AE1</text>
<text x="28.6" y="71.3">AF2</text>
<text x="189.3" y="66.1">AD2</text>
<text x="189.3" y="67.9">AD1</text>
<text x="189.4" y="69.6">AE1</text>
<text x="189.4" y="71.3">AF2</text>
<text x="28.5" y="73">AH1</text>
<text x="28.5" y="74.7">AC1</text>
<text x="28.5" y="76.4">AE2</text>
<text x="189.3" y="73">AH1</text>
<text x="189.3" y="74.7">AC1</text>
<text x="189.4" y="76.4">AE2</text>
<text x="28.5" y="79.8">AH2</text>
<text x="28.6" y="78.1">AF1</text>
<text x="189.3" y="79.8">AH2</text>
<text x="189.4" y="78.1">AF1</text>
<text x="28.5" y="91.8">BK2</text>
<text x="185" y="91.8">BJ1</text>
<text x="189.4" y="91.8">BK2</text>
<text x="28.5" y="122.6">BH2</text>
<text x="28.8" y="124.3">BJ2</text>
<text x="189.3" y="122.6">BH2</text>
<text x="189.6" y="124.3">BJ2</text>
<text x="28.5" y="127.7">BC1</text>
<text x="28.6" y="126">BF1</text>
<text x="28.6" y="129.4">BF2</text>
<text x="28.7" y="131.2">BL1</text>
<text x="189.3" y="127.7">BC1</text>
<text x="189.4" y="126">BF1</text>
<text x="189.4" y="129.4">BF2</text>
<text x="189.5" y="131.2">BL1</text>
<text x="28.5" y="138">BU2</text>
<text x="28.5" y="134.6">BP1</text>
<text x="28.5" y="136.3">BS2</text>
<text x="28.7" y="132.9">BL2</text>
<text x="189.3" y="138">BU2</text>
<text x="189.4" y="134.6">BP1</text>
<text x="189.4" y="136.3">BS2</text>
<text x="189.5" y="132.9">BL2</text>
<text x="28.6" y="139.7">BT2</text>
<text x="189.4" y="139.7">BT2</text>
<text x="42.8" y="146" transform="rotate(-90 42.8 146)">BH1</text>
<text x="49.7" y="145.9" transform="rotate(-90 49.7 145.9)">BE1</text>
<text x="56.5" y="146" transform="rotate(-90 56.5 146)">BD1</text>
<text x="63.4" y="146.2" transform="rotate(-90 63.4 146.2)">BM2</text>
<text x="70.2" y="145.9" transform="rotate(-90 70.2 145.9)">BK1</text>
<text x="92.5" y="146" transform="rotate(-90 92.5 146)">BR1</text>
<text x="99.3" y="145.9" transform="rotate(-90 99.3 145.9)">BS1</text>
<text x="107.9" y="145.9" transform="rotate(-90 107.9 145.9)">BE2</text>
<text x="126.7" y="146" transform="rotate(-90 126.7 146)">BN2</text>
<text x="133.5" y="146" transform="rotate(-90 133.5 146)">BD2</text>
<text x="140.4" y="146" transform="rotate(-90 140.4 146)">BN1</text>
<text x="147.2" y="145.9" transform="rotate(-90 147.2 145.9)">BP2</text>
<text x="154.1" y="146.2" transform="rotate(-90 154.1 146.2)">BM1</text>
<text x="166" y="146" transform="rotate(-90 166 146)">BR2</text>
<text x="176.3" y="145.9" transform="rotate(-90 176.3 145.9)">BV2</text>
<text x="179.7" y="145.9" transform="rotate(-90 179.7 145.9)">BV1</text>
<text x="183.1" y="146" transform="rotate(-90 183.1 146)">BU1</text>
<text x="203.7" y="146" transform="rotate(-90 203.7 146)">BH1</text>
<text x="210.5" y="145.9" transform="rotate(-90 210.5 145.9)">BE1</text>
<text x="217.4" y="146" transform="rotate(-90 217.4 146)">BD1</text>
<text x="224.2" y="146.2" transform="rotate(-90 224.2 146.2)">BM2</text>
<text x="231.1" y="145.9" transform="rotate(-90 231.1 145.9)">BK1</text>
<text x="253.3" y="146" transform="rotate(-90 253.3 146)">BR1</text>
<text x="260.1" y="145.9" transform="rotate(-90 260.1 145.9)">BS1</text>
<text x="49.7" y="164" transform="rotate(-90 49.7 164)">L2</text>
<text x="133.5" y="164" transform="rotate(-90 133.5 164)">M2</text>
<text x="210.5" y="164" transform="rotate(-90 210.5 164)">R2</text>
</g>
<g font-size="1.4" fill="#800000">
<text x="77.1" y="37.5" transform="rotate(-90 77.1 37.5)">AJ1</text>
<text x="154.1" y="37.6" transform="rotate(-90 154.1 37.6)">AK2</text>
<text x="238" y="37.5" transform="rotate(-90 238 37.5)">AJ1</text>
<text x="48.2" y="54.2">AU2</text>
<text x="125.2" y="54.2">AS1</text>
<text x="209" y="54.2">AU2</text>
<text x="29.2" y="117.7" transform="rotate(-90 29.2 117.7)">BA1</text>
<text x="36.1" y="117.7" transform="rotate(-90 36.1 117.7)">BB1</text>
<text x="78.8" y="117.7" transform="rotate(-90 78.8 117.7)">AM2</text>
<text x="85.7" y="117.7" transform="rotate(-90 85.7 117.7)">AP1</text>
<text x="113.1" y="117.7" transform="rotate(-90 113.1 117.7)">AV1</text>
<text x="119.9" y="117.7" transform="rotate(-90 119.9 117.7)">AV2</text>
<text x="162.7" y="117.7" transform="rotate(-90 162.7 117.7)">AL2</text>
<text x="169.5" y="117.7" transform="rotate(-90 169.5 117.7)">AN1</text>
<text x="190.1" y="117.7" transform="rotate(-90 190.1 117.7)">BA1</text>
<text x="196.9" y="117.7" transform="rotate(-90 196.9 117.7)">BB1</text>
<text x="239.7" y="117.7" transform="rotate(-90 239.7 117.7)">AM2</text>
<text x="246.5" y="117.7" transform="rotate(-90 246.5 117.7)">AP1</text>
<text x="50.4" y="170.2" transform="rotate(-90 50.4 170.2)">A40</text>
<text x="134.3" y="170.2" transform="rotate(-90 134.3 170.2)">A40</text>
<text x="211.3" y="170.2" transform="rotate(-90 211.3 170.2)">A40</text>
</g>
</svg>
